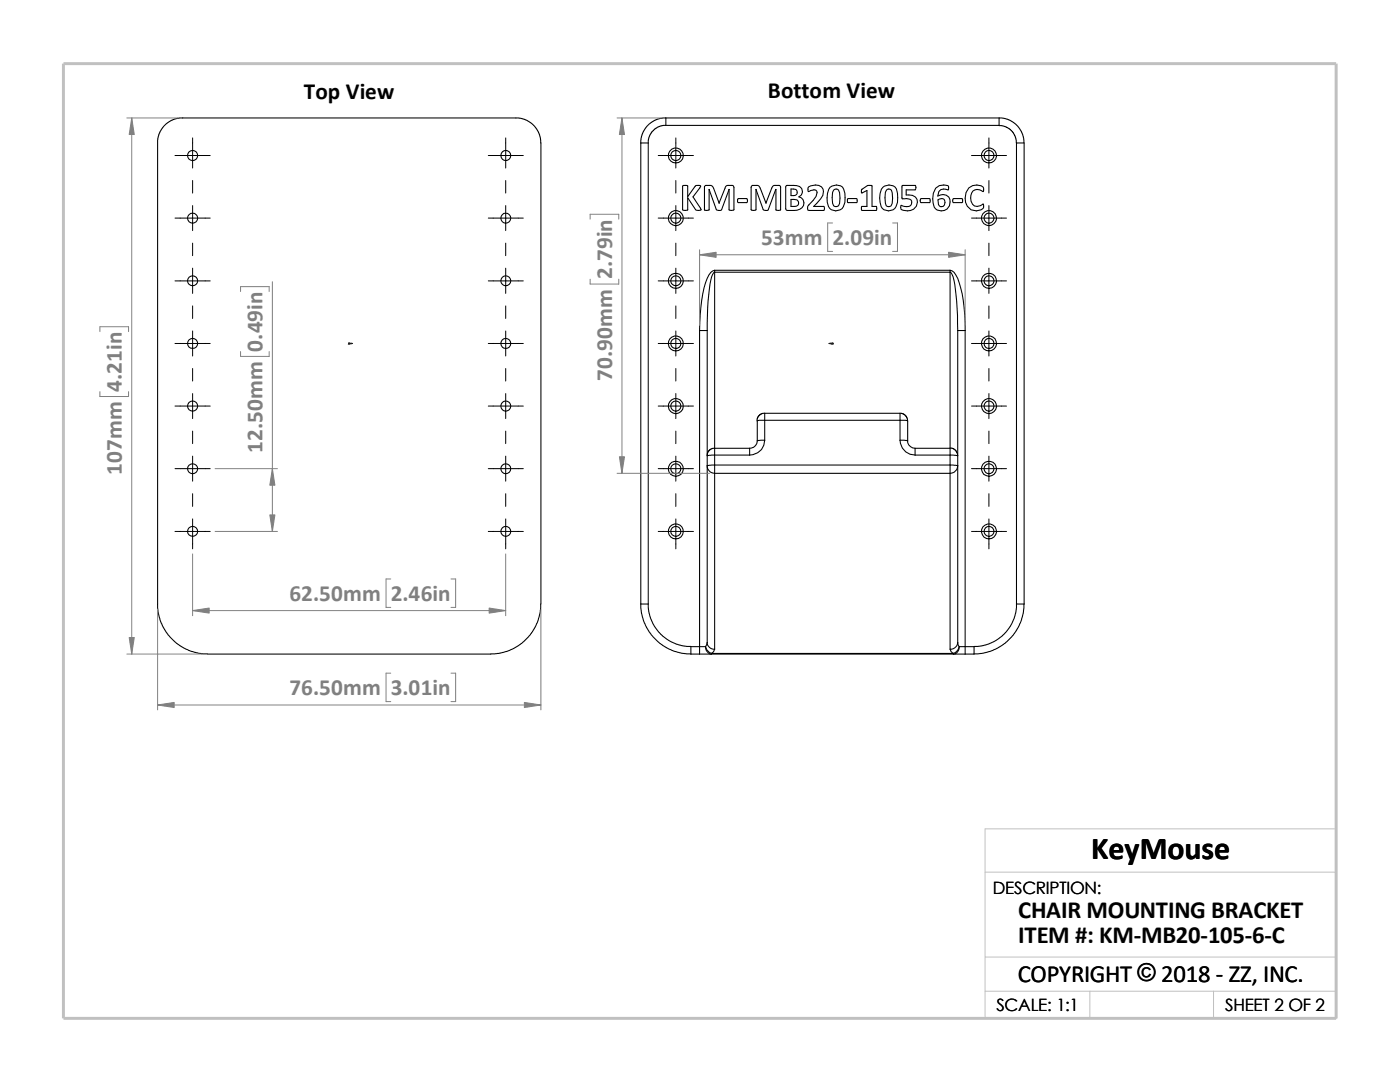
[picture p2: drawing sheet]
<svg xmlns="http://www.w3.org/2000/svg" width="279mm" height="216mm" viewBox="0 0 279 216" stroke-linecap="round" stroke-linejoin="round" font-family="sans-serif">
<path d="M196.6 174h70.1M196.6 197.8h70.1M196.6 191h70.1M217.5 197.8v5.4M242.2 197.8v5.4M26.8 203.2h239.9v-37.8h-70.1v37.8" fill="none" stroke="#c0c0c0" stroke-width=".2"/>
<path d="M12.7 12.7h254v190.5h-254z" fill="none" stroke="#c0c0c0" stroke-width=".59"/>
<g fill="none" stroke="#000" stroke-width=".21">
<path d="M31.5 28.5l.2-1.6 .9-1.7 1.5-1.1 1.7-.6h67.7l1.8 .6 1.4 1.1 1 1.7 .2 1.6v92M31.5 28.5v92.9l.4 2.3 .7 1.5 .9 1.5 1.4 1.4 1.8 1.2 1.6 .7 1.5 .4 1.6 .1M127.9 28.5v92M127.9 28.5h1.5M129.4 28.5v92M132.9 23.5l-.9 .1-1.1 .3-1.1 .7-.7 .6-1 1.7-.2 1.6M132.9 23.5h66.5M132.9 25h-.6l-.9 .3-1.1 .8-.8 1.3-.1 1.1M132.9 23.5v1.5M136.3 37.1a.69 .69 0 0 1 .9 .1v2l1.5-2a.72 .72 0 0 1 1.1 0l-1.5 2.1 1.6 2.6-.5 .1-.5-.1-1.7-2.4v2.3a.87 .87 0 0 1-.9 .1zM141.5 37.8v4.1h-.9v-4.7l.2-.2h1.1l.3 .2 1.3 3.3M141.5 37.8l1.5 4a.91 .91 0 0 0 1 0l1.5-4"/>
<path d="M141.5 37.8h.1M145.5 37.8v4.1l.9 .1 .1-4.6-.3-.4h-.8a.57 .57 0 0 0-.7 .5l-1.2 3M145.5 37.8h.1M147.3 39.7l1.7-.1a.56 .56 0 0 1 0 .8h-1.7l-.1-.1zM150.9 37.8l1.4 4a.85 .85 0 0 0 1 0l1.6-4v4.1h.9v-4.6l-.2-.3h-.9a.63 .63 0 0 0-.7 .5l-1.1 3M150.9 37.8v4a.78 .78 0 0 1-1 0v-4.4l.3-.4h1.1l.2 .2 1.4 3.3M150.9 37.8h.1M156.9 37h.2a3.3 3.3 0 0 1 2.7 .4 1.13 1.13 0 0 1-.4 1.9 1.35 1.35 0 0 1 1 1.5 1.35 1.35 0 0 1-1.4 1.2h-1.9l-.3-.2v-4.5zM157.9 39.8l1.1 .1a.71 .71 0 0 1 .3 .8 .71 .71 0 0 1-.7 .5h-.7zM157.9 37.7l.9 .1a.67 .67 0 0 1 .3 .8 .67 .67 0 0 1-.7 .4h-.5zM161.4 37.3a2.1 2.1 0 0 1 2.9 .4v.5a4.8 4.8 0 0 1-1.9 3h2a.56 .56 0 0 1 0 .8h-3.2a.98 .98 0 0 1 .2-1.1l1.5-1.7 .2-.8a.52 .52 0 0 0-.7-.5l-1.1 .3-.1-.7zM165.7 37.4a1.72 1.72 0 0 1 1.8-.4 1.72 1.72 0 0 1 1.1 1.6 3.2 3.2 0 0 1-.9 3.3 1.71 1.71 0 0 1-2.6-1.5 4.2 4.2 0 0 1 .6-3z"/>
<path d="M166.4 37.9a.66 .66 0 0 1 .9 0 4.3 4.3 0 0 1 0 3.2 .78 .78 0 0 1-.9 0 4.3 4.3 0 0 1 0-3.2zM169.2 39.7l1.7-.1a.56 .56 0 0 1 0 .8h-1.7zM172 37.8l1.1-.8 .9 .1v4.1h.9v.8l-2.9-.1v-.7h1v-3.2l-1 .5zM176.2 37.4a1.7 1.7 0 0 1 1.9-.4 1.7 1.7 0 0 1 1 1.6 3.3 3.3 0 0 1-.9 3.3 1.69 1.69 0 0 1-2.6-1.5 3.7 3.7 0 0 1 .6-3zM176.9 37.9a.66 .66 0 0 1 1 0 4.6 4.6 0 0 1-.1 3.2 .78 .78 0 0 1-.9 0 4.6 4.6 0 0 1 0-3.2zM180 37h2.6a.67 .67 0 0 1 0 .9h-1.8v1a1.73 1.73 0 0 1 2.3 1.4 2.11 2.11 0 0 1-3.2 1.5l-.1-.8 .4 .1a1.11 1.11 0 0 0 1.2 .1 1.11 1.11 0 0 0 .5-1.1 2 2 0 0 0-1.9-.4zM183.7 39.7l1.8-.1a.56 .56 0 0 1 0 .8h-1.7l-.2-.4zM186.7 37.5a2.28 2.28 0 0 1 2.6-.4v.6l-.1 .2a1.46 1.46 0 0 0-1.8 .3l-.2 .9a1.55 1.55 0 0 1 1.9 0 1.55 1.55 0 0 1 .4 2 1.7 1.7 0 0 1-1.9 1 1.7 1.7 0 0 1-1.4-1.6l-.1-.8 .2-1.1zM187.2 39.9a.82 .82 0 0 1 1.4 .2l-.1 .8a.63 .63 0 0 1-.7 .4 .63 .63 0 0 1-.5-.5zM190.2 39.7l1.7-.1a.56 .56 0 0 1 0 .8h-1.7l-.1-.4zM193.3 37.5a2.08 2.08 0 0 1 3 0l-.1 .7a1.47 1.47 0 0 0-1.7-.2 1.47 1.47 0 0 0-.8 1.5 1.45 1.45 0 0 0 .8 1.5 1.45 1.45 0 0 0 1.7-.3l.1 .7a2.15 2.15 0 0 1-2.5 .5 2.15 2.15 0 0 1-1.2-2.4l.2-1.1zM199.4 23.5v1.5h-66.5"/>
<path d="M199.4 23.5l.9 .1 1 .3 .8 .4 .9 .8 1 1.5 .3 1v.9M199.4 25.1l1.3 .2 1.1 .7 .7 1 .4 1.5M202.9 28.5v92M202.9 28.5h1.5v92M142.6 53.9v.4M142.6 54.3v35.2M142.6 54.3h47M142.6 53.9h47M142.6 53.9a2.21 2.21 0 0 0-1.5 1.6 30.3 30.3 0 0 0-1.5 10.5M142.6 54.3a2.18 2.18 0 0 0-.7 1.6 50.4 50.4 0 0 0-.8 10.1M143.5 40.5h.1M152.9 40.5h.1"/>
<path d="M189.6 54.3a2.18 2.18 0 0 1 .8 1.6 54.4 54.4 0 0 1 .7 10.1M189.6 53.9a2.15 2.15 0 0 1 1.5 1.6 29.1 29.1 0 0 1 1.5 10.5M189.6 53.9v.4M189.6 54.3v35.2M139.6 66v63M139.6 66h1.5M141.1 66v26.9M191.1 66h1.5M191.1 66v26.9M192.6 66v63M141.1 92.9a1.52 1.52 0 0 0 1.5 1.5M141.1 92.9v35.3"/>
<path d="M142.6 89.5l-.7 .1-.4 .3-.3 .5-.1 .5 1.5-.1M142.6 89.5v1.3M142.6 92.8l-1.5 .1M142.6 92.8v1.6M142.6 94.4v35.1M142.6 89.5h7M142.6 90.8v2M142.6 94.4h47M142.6 92.8h47M142.6 90.8h7M149.6 89.5v1.3M151.1 88a1.5 1.5 0 0 1-1.5 1.5"/>
<path d="M152.6 82.5l-.6 .1-.5 .3-.3 .5-.1 .6M152.6 82.5v1.4M152.6 87.8l-1.5 .2M152.6 83.9l-1.5 .1v4M152.6 87.8a2.92 2.92 0 0 1-3 3M152.6 82.5h27M152.6 83.9v3.9M152.6 83.9h27M179.6 82.5l.6 .1 .4 .2 .4 .6 .1 .6M179.6 87.8l1.5 .2M179.6 83.9l1.5 .1M179.6 82.5v1.4"/>
<path d="M179.6 87.8a3 3 0 0 0 3 3M179.6 83.9v3.9M181.1 88a1.43 1.43 0 0 0 1.5 1.5M181.1 84v4M182.6 89.5h7M182.6 90.8h7M182.6 89.5v1.3M189.6 89.5v1.3M189.6 92.8v1.6M189.6 94.4v35.1M189.6 90.8v2M189.6 89.4l.6 .1 .4 .3 .4 .5 .1 .6-1.5-.1"/>
<path d="M189.6 92.8l1.5 .1M191.1 92.9a1.6 1.6 0 0 1-1.5 1.5M191.1 92.9v35.3M107.9 120.5l-.1 1.6-.4 1.6-.6 1.5-1 1.5-1.7 1.7-1.4 .9-1.6 .7-1.6 .4-1.5 .1h-56.6M127.9 120.5h1.5M127.9 120.5l.1 1.8 .6 2 .9 1.8 1.1 1.2 1.7 1.5 1.7 1 2 .5 1.9 .2M129.4 120.5l.1 1.5 .4 1.5 .7 1.5 1.2 1.5 1.6 1.3 1.5 .7 1.5 .4 1.5 .1M137.9 130.5h1.7M139.6 129h-1.7v1.5M139.6 129h1.2M139.6 129v1.5M139.6 130.5h2.4"/>
<path d="M140.8 129a2.06 2.06 0 0 0 1.2 1.4M140.8 129a1.41 1.41 0 0 0 1.2 1.5M141.1 128.2a1.38 1.38 0 0 0 1.5 1.3M141.1 128.2l-.3 .8M142 130.5h48.2M142 130.4h48.2M142 130.4v.1M142.6 129.5l-.2 .5-.4 .4M189.6 129.5l.2 .5 .4 .4M190.2 130.4v.1M190.2 130.5h2.4M191.1 128.2l.3 .8"/>
<path d="M191.1 128.2a1.45 1.45 0 0 1-1.5 1.3M191.4 129h1.2M191.4 129a1.81 1.81 0 0 1-1.2 1.4M191.4 129a1.33 1.33 0 0 1-1.2 1.5M192.6 129h1.8M192.6 129v1.5M194.4 129v1.5h-1.8M202.9 120.5l-.1 1.5-.4 1.5-.8 1.5-1.2 1.5-1.6 1.3-1.4 .7-1.6 .4-1.4 .1M202.9 120.5h1.5M204.4 120.5l-.2 1.8-.6 2-1.3 2.4-1.4 1.4-1.8 1.2-1.6 .7-1.5 .4-1.6 .1"/>
<circle cx="38.4" cy="31" r="1.01"/>
<circle cx="100.9" cy="31" r="1"/>
<circle cx="134.9" cy="31" r="1.49"/>
<circle cx="134.9" cy="31" r="1.01"/>
<circle cx="197.4" cy="31" r="1.5"/>
<circle cx="197.4" cy="31" r="1"/>
<circle cx="38.4" cy="56" r="1"/>
<circle cx="38.4" cy="43.5" r="1"/>
<circle cx="100.9" cy="56" r=".99"/>
<circle cx="100.9" cy="43.5" r=".99"/>
<circle cx="134.9" cy="56" r="1"/>
<circle cx="134.9" cy="43.5" r="1.5"/>
<circle cx="134.9" cy="56" r="1.5"/>
<circle cx="134.9" cy="43.5" r="1"/>
<circle cx="197.4" cy="56" r=".99"/>
<circle cx="197.4" cy="56" r="1.51"/>
<circle cx="197.4" cy="43.5" r="1.51"/>
<circle cx="197.4" cy="43.5" r=".99"/>
<circle cx="38.4" cy="68.5" r="1"/>
<circle cx="100.9" cy="68.5" r=".99"/>
<circle cx="134.9" cy="68.5" r="1"/>
<circle cx="134.9" cy="68.5" r="1.5"/>
<circle cx="197.4" cy="68.5" r=".99"/>
<circle cx="197.4" cy="68.5" r="1.51"/>
<circle cx="38.4" cy="81" r="1.01"/>
<circle cx="38.4" cy="93.5" r="1"/>
<circle cx="100.9" cy="81" r="1"/>
<circle cx="100.9" cy="93.5" r=".99"/>
<circle cx="134.9" cy="81" r="1.01"/>
<circle cx="134.9" cy="81" r="1.5"/>
<circle cx="134.9" cy="93.5" r="1.5"/>
<circle cx="134.9" cy="93.5" r="1"/>
<circle cx="197.4" cy="81" r="1"/>
<circle cx="197.4" cy="81" r="1.51"/>
<circle cx="197.4" cy="93.5" r="1.51"/>
<circle cx="197.4" cy="93.5" r=".99"/>
<circle cx="38.4" cy="106" r="1"/>
<circle cx="100.9" cy="106" r=".99"/>
<circle cx="134.9" cy="106" r="1"/>
<circle cx="134.9" cy="106" r="1.5"/>
<circle cx="197.4" cy="106" r=".99"/>
<circle cx="197.4" cy="106" r="1.51"/>
</g>
<g fill="#00f" stroke="#00f" stroke-width=".2">
<path d="M70 68.5h.4l-.4 .1z"/>
<path d="M165.4 68.5h.4v.1z"/>
</g>
<path d="M69.6 68.5h.8M69.6 68.4l.2 .3M69.7 68.5h.1M69.7 68.4v.3M69.8 68.4l-.3 .3M165.4 68.5h.9M166 68.4l.3 .3M166.1 68.5h.1M166.1 68.4v.3M166.2 68.4l-.3 .3" fill="none" stroke="#00f" stroke-width=".2"/>
<g fill="none" stroke="#000" stroke-width=".2">
<path d="M34.9 31h7.1M38.4 27.5v6M38.4 36v2.5M97.5 31h6.9M100.9 27.5v6M100.9 36v2.5M131.4 31h7M134.9 27.5v6M134.9 36v2.5M193.9 31h7M197.4 27.5v6M197.4 36v2.5"/>
<path d="M34.9 56h7.1M34.9 43.5h7.1M38.4 41v5M38.4 48.5v2.5M38.4 53.5v5M97.5 56h6.9M97.5 43.5h6.9M100.9 41v5M100.9 48.5v2.5M100.9 53.5v5M131.4 56h7M131.4 43.5h7"/>
<path d="M134.9 41v5M134.9 48.5v2.5M134.9 53.5v5M193.9 56h7M193.9 43.5h7M197.4 41v5M197.4 48.5v2.5M197.4 53.5v5M34.9 68.5h7.1M38.4 61v2.5M38.4 66v5M38.4 73.5v2.5"/>
<path d="M38.4 78.5v5M97.5 68.5h6.9M100.9 61v2.5M100.9 66v5M100.9 73.5v2.5M100.9 78.5v5M131.4 68.5h7M134.9 61v2.5M134.9 66v5M134.9 73.5v2.5M134.9 78.5v5M193.9 68.5h7"/>
<path d="M197.4 61v2.5M197.4 66v5M197.4 73.5v2.5M197.4 78.5v5M34.9 93.5h7.1M34.9 81h7.1M38.4 86v2.5M38.4 91v5M38.4 98.5v2.5M97.5 93.5h6.9M97.5 81h6.9M100.9 86v2.5"/>
<path d="M100.9 91v5M100.9 98.5v2.5M131.4 93.5h7M131.4 81h7M134.9 86v2.5M134.9 91v5M134.9 98.5v2.5M193.9 93.5h7M193.9 81h7M197.4 86v2.5M197.4 91v5M197.4 98.5v2.5"/>
<path d="M34.9 106h7.1M38.4 103.5v6M97.5 106h6.9M100.9 103.5v6M131.4 106h7M134.9 103.5v6M193.9 106h7M197.4 103.5v6"/>
</g>
<g fill="none" stroke="#808080" stroke-width=".2">
<path d="M25.3 23.5h10.1M26.3 23.5v107M123.1 23.5h8.8M124.1 23.5v70.9M48 58.2v-1h5.7v1M54.4 56.2v49.8M117.8 43.7v-.9h5.7v.9M117.8 55.7v1h5.7v-1M139.6 50.8h53M139.6 49.8v15.1M166.2 44.5h-1v5.7h1M178.1 44.5h1v5.7h-1"/>
<path d="M192.6 49.8v15.1M19.9 66.2v-1h5.8v1M19.9 78.1v1h5.8v-1M48 70.1v1h5.7v-1M42.9 93.5h12.5M123.1 94.4h18.5M38.4 110.5v12.4M42.9 106h12.5M78 115.5h-1v5.7h1M90 115.5h.9v5.7h-.9M100.9 110.5v12.4M25.3 130.5h15.1"/>
<path d="M31.5 121.5v20.1M38.4 121.8h62.5M78 134.3h-1v5.7h1M90 134.3h.9v5.7h-.9M107.9 121.5v20.1M31.5 140.7h76.4"/>
</g>
<g fill="#808080" stroke="#808080" stroke-width=".2">
<path d="M38.4 121.8l3.3-.5v1z"/>
<path d="M97.6 121.3l3.3 .5-3.3 .5z"/>
<path d="M25.8 127.2h1l-.5 3.3z"/>
<path d="M26.3 23.5l.5 3.3h-1z"/>
<path d="M104.6 140.2l3.3 .5-3.3 .5z"/>
<path d="M31.5 140.7l3.3-.5v1z"/>
<path d="M54.4 93.5l.5 3.3h-1.1z"/>
<path d="M53.8 102.7h1.1l-.5 3.3z"/>
<path d="M139.6 50.8l3.3-.5v1.1z"/>
<path d="M189.3 50.3l3.3 .5-3.3 .6z"/>
<path d="M123.6 91.1h1l-.5 3.3z"/>
<path d="M124.1 23.5l.5 3.3h-1z"/>
</g>
<text font-size="6.4" x="217.8" y="171.4">KeyMouse</text>
<g font-size="4.9">
<text x="203.2" y="183.2">CHAIR MOUNTING BRACKET</text>
<text x="203.2" y="188.1">ITEM #: KM-MB20-105-6-C</text>
<text x="203.1" y="195.9">COPYRIGHT © 2018 - ZZ, INC.</text>
<text x="203.1" y="195.9">COPYRIGHT ©</text>
</g>
<g font-size="4.6">
<text x="60.6" y="19.7">Top View</text>
<text x="153.2" y="19.6">Bottom View</text>
</g>
<g font-size="4.6" fill="#808080">
<text x="151.9" y="48.9">53mm</text>
<text x="166.2" y="48.9">2.09in</text>
<text x="122.2" y="55.7" transform="rotate(-90 122.2 55.7)">2.79in</text>
<text x="52.4" y="70.1" transform="rotate(-90 52.4 70.1)">0.49in</text>
<text x="122.2" y="75.9" transform="rotate(-90 122.2 75.9)">70.90mm</text>
<text x="24.3" y="78.1" transform="rotate(-90 24.3 78.1)">4.21in</text>
<text x="24.3" y="94.8" transform="rotate(-90 24.3 94.8)">107mm</text>
<text x="52.4" y="90.4" transform="rotate(-90 52.4 90.4)">12.50mm</text>
<text x="57.7" y="120">62.50mm</text>
<text x="78" y="120">2.46in</text>
<text x="57.7" y="138.8">76.50mm</text>
<text x="78" y="138.8">3.01in</text>
</g>
<g font-size="3.4">
<text x="198.2" y="178.5">DESCRIPTION:</text>
<text x="198.8" y="201.7">SCALE: 1:1</text>
<text x="244.5" y="201.7">SHEET 2 OF 2</text>
</g>
</svg>
